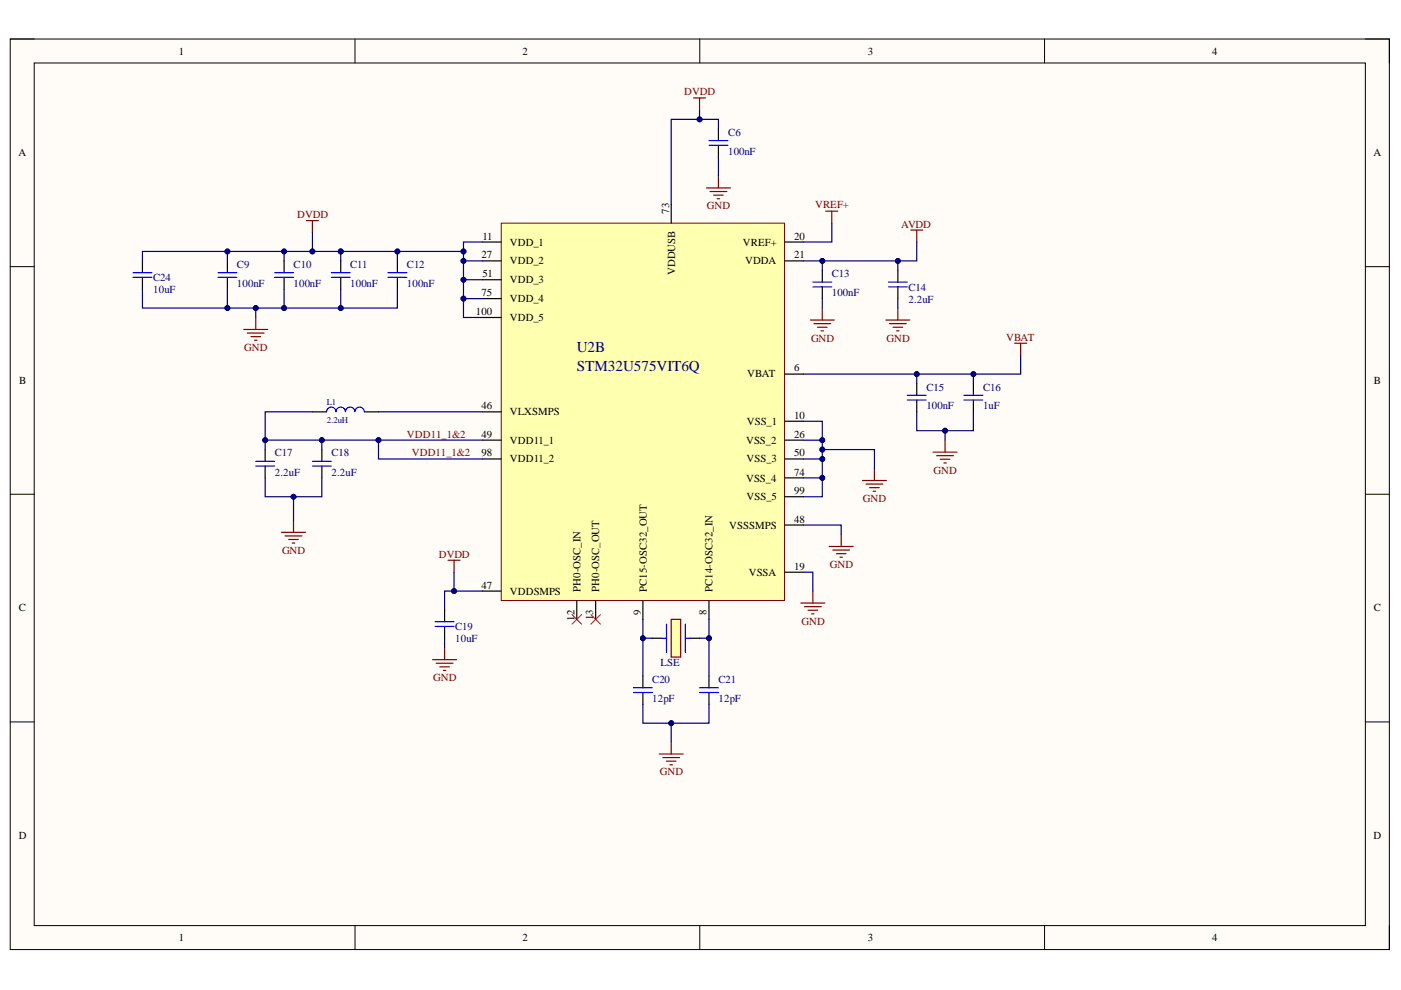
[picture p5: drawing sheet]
<svg xmlns="http://www.w3.org/2000/svg" width="297mm" height="210mm" viewBox="0 0 297 210" stroke-linecap="round" stroke-linejoin="round" font-family="sans-serif">
<path d="M2.2 8.3h292.4v193h-292.4z" fill-rule="evenodd" fill="#fffcf8"/>
<path d="M2.2 8.3h292.4v193h-292.4z" fill="none" stroke="#000" stroke-width=".21"/>
<path d="M7.3 13.4h282.2v182.8h-282.2z" fill-rule="evenodd" fill="#fffcf8"/>
<g fill="none" stroke="#000" stroke-width=".21">
<path d="M2.2 8.3h5.1M7.3 13.4h282.2v182.8h-282.2zM75.3 8.3v5M148.4 8.3v5M221.5 8.3v5.1M289.5 8.3h5.1v5.1M2.2 56.5h5.1M289.5 56.5h5.1M2.2 104.8h5.1M289.5 104.8h5.1M2.2 153.1h5.1M289.5 153.1h5.1"/>
<path d="M75.3 196.2v5.1M148.4 196.2v5.1M221.5 196.2v5.1M294.6 196.2v5.1"/>
</g>
<g fill="none" stroke="#800000" stroke-width=".25">
<path d="M149.8 39.8h5.1M152.3 37.3v2.5M150.5 40.6h3.6M151.3 41.4h2M152.1 42.1h.5M193.1 48.8h2.5M194.4 48.8v2.5M51.7 69.9h5.1M52.4 70.6h3.6M53.2 71.4h2M54 72.1h.5M54.2 67.3v2.6"/>
<path d="M171.8 67.9h5.1M172.6 68.6h3.5M173.3 69.4h2.1M174.1 70.1h.5M174.3 65.3v2.6M185.4 99.3v2.6M197.8 95.9h5.1M198.6 96.6h3.5M199.4 97.4h2M200.1 98.2h.5M200.4 93.3v2.6M59.7 112.9h5.1"/>
<path d="M60.5 113.6h3.5M61.2 114.4h2M62 115.1h.5M62.2 110.3v2.6M175.8 115.9h5.1M176.6 116.6h3.5M177.3 117.4h2.1M178.1 118.1h.5M178.3 113.3v2.6M182.9 101.9h5M183.6 102.6h3.6M184.4 103.4h2"/>
<path d="M185.1 104.2h.5M91.7 139.9h5.1M94.3 137.3v2.6M169.8 127.9h5.1M170.6 128.6h3.5M171.3 129.4h2.1M172.1 130.1h.5M172.3 125.3v2.6M92.5 140.6h3.5M93.2 141.4h2.1M94 142.2h.5"/>
</g>
<path d="M138.3 135.3h2M146.3 135.3h2" fill="none" stroke="#000" stroke-width=".25"/>
<path d="M140.3 135.3h1M145.3 135.3h1" fill="none" stroke="#00f" stroke-width=".25"/>
<path d="M142.3 131.3h2v8h-2z" fill-rule="evenodd" fill="#ffffb0"/>
<path d="M175.1 44.8h2.5M176.4 44.8v2.5M215.1 72.8h2.6M216.4 72.8v2.5M95 118.8h2.5M96.3 118.8v2.5M142.3 131.3h2v8h-2zM139.8 159.9h5.1M142.3 157.3v2.6M140.5 160.6h3.6M141.3 161.4h2M142.1 162.2h.5" fill="none" stroke="#800000" stroke-width=".25"/>
<path d="M141.3 132.3v6M145.3 132.3v6" fill="none" stroke="#00f" stroke-width=".25"/>
<path d="M106.3 47.3h60v80h-60z" fill-rule="evenodd" fill="#ffffb0"/>
<path d="M106.3 47.3h60v80h-60z" fill="none" stroke="#800000" stroke-width=".21"/>
<g fill="none" stroke="#000" stroke-width=".25">
<path d="M152.3 27.3v2.5M152.3 30.8v2.5M30.2 55.3v2.5M30.2 58.8v2.5M48.2 55.3v2.5M48.2 58.8v2.5M60.2 55.3v2.5M60.2 58.8v2.5M72.2 55.3v2.5M72.2 58.8v2.5M84.3 55.3v2.5M84.3 58.8v2.5"/>
<path d="M102.3 51.3h4M102.3 55.3h4M102.3 59.3h4M142.3 43.3v4M166.3 51.3h4M166.3 55.3h4M174.3 57.3v2.5M190.4 57.3v2.5M102.3 67.3h4M102.3 63.3h4M166.3 79.3h4M174.3 60.8v2.5"/>
<path d="M190.4 60.8v2.5M56.2 95.3v2.5M56.2 98.8v2.5M68.2 95.3v2.5M68.2 98.8v2.5M102.3 87.3h4M102.3 97.3h4M102.3 93.3h4M166.3 97.3h4M166.3 93.3h4M166.3 89.3h4M194.4 81.3v2.5"/>
<path d="M194.4 84.8v2.5M206.4 81.3v2.5M206.4 84.8v2.5M166.3 111.3h4M166.3 105.3h4M166.3 101.3h4M94.3 129.3v2.5M94.3 132.8v2.5M102.3 125.3h4M122.3 127.3v4M126.3 127.3v4M136.3 127.3v4"/>
<path d="M150.3 127.3v4M166.3 121.3h4M136.3 143.3v2.5M136.3 146.8v2.5M150.3 143.3v2.5M150.3 146.8v2.5"/>
</g>
<path d="M147 20.8h2.6M148.3 20.8v2.5M65 46.8h2.5M66.2 46.8v2.5M187.8 67.9h5.1M188.6 68.6h3.5M189.3 69.4h2.1M190.1 70.1h.5M190.4 65.3v2.6" fill="none" stroke="#800000" stroke-width=".25"/>
<path d="M121.3 130.3l2 2M123.3 130.3l-2 2M125.3 130.3l2 2M127.3 130.3l-2 2" fill="none" stroke="#f00" stroke-width=".21"/>
<g fill="none" stroke="#00f" stroke-width=".25">
<path d="M150.3 30.8h4M150.3 29.8h4M28.2 58.8h4M28.2 57.8h4M46.2 58.8h4M46.2 57.8h4M58.2 58.8h4M58.2 57.8h4M70.2 58.8h4M70.2 57.8h4M82.2 58.8h4.1M82.2 57.8h4.1"/>
<path d="M172.3 59.8h4.1M188.4 59.8h4M172.3 60.8h4.1M188.4 60.8h4M54.2 98.8h4M54.2 97.8h4M66.2 98.8h4M66.2 97.8h4M192.4 84.8h4M192.4 83.8h4M204.4 84.8h4M204.4 83.8h4"/>
<path d="M92.3 132.8h4M92.3 131.8h4M134.3 146.8h4M134.3 145.8h4M148.3 146.8h4M148.3 145.8h4"/>
</g>
<path d="M200.4 91.3v2" fill="none" stroke="#000080" stroke-width=".25"/>
<circle cx="200.4" cy="91.3" r=".51" fill="#000080"/>
<circle cx="200.4" cy="91.3" r=".51" fill="none" stroke="#000080" stroke-width=".21"/>
<path d="M30.2 61.3v4h18" fill="none" stroke="#000080" stroke-width=".25"/>
<circle cx="48.2" cy="65.3" r=".51" fill="#000080"/>
<circle cx="48.2" cy="65.3" r=".51" fill="none" stroke="#000080" stroke-width=".21"/>
<path d="M48.2 53.3h-18v2" fill="none" stroke="#000080" stroke-width=".25"/>
<circle cx="48.2" cy="53.3" r=".51" fill="#000080"/>
<circle cx="48.2" cy="53.3" r=".51" fill="none" stroke="#000080" stroke-width=".21"/>
<path d="M48.2 61.3v4h36.1v-4" fill="none" stroke="#000080" stroke-width=".25"/>
<circle cx="48.2" cy="65.3" r=".51" fill="#000080"/>
<circle cx="48.2" cy="65.3" r=".51" fill="none" stroke="#000080" stroke-width=".21"/>
<circle cx="54.2" cy="65.3" r=".51" fill="#000080"/>
<circle cx="54.2" cy="65.3" r=".51" fill="none" stroke="#000080" stroke-width=".21"/>
<circle cx="60.2" cy="65.3" r=".51" fill="#000080"/>
<circle cx="60.2" cy="65.3" r=".51" fill="none" stroke="#000080" stroke-width=".21"/>
<circle cx="72.2" cy="65.3" r=".51" fill="#000080"/>
<circle cx="72.2" cy="65.3" r=".51" fill="none" stroke="#000080" stroke-width=".21"/>
<path d="M72.2 53.3h-24v2" fill="none" stroke="#000080" stroke-width=".25"/>
<circle cx="48.2" cy="53.3" r=".51" fill="#000080"/>
<circle cx="48.2" cy="53.3" r=".51" fill="none" stroke="#000080" stroke-width=".21"/>
<circle cx="60.2" cy="53.3" r=".51" fill="#000080"/>
<circle cx="60.2" cy="53.3" r=".51" fill="none" stroke="#000080" stroke-width=".21"/>
<circle cx="66.2" cy="53.3" r=".51" fill="#000080"/>
<circle cx="66.2" cy="53.3" r=".51" fill="none" stroke="#000080" stroke-width=".21"/>
<circle cx="72.2" cy="53.3" r=".51" fill="#000080"/>
<circle cx="72.2" cy="53.3" r=".51" fill="none" stroke="#000080" stroke-width=".21"/>
<path d="M56.2 101.3v4h12v-4" fill="none" stroke="#000080" stroke-width=".25"/>
<circle cx="62.2" cy="105.3" r=".51" fill="#000080"/>
<circle cx="62.2" cy="105.3" r=".51" fill="none" stroke="#000080" stroke-width=".21"/>
<path d="M102.3 93.3h-46.1v2" fill="none" stroke="#000080" stroke-width=".25"/>
<circle cx="56.2" cy="93.3" r=".51" fill="#000080"/>
<circle cx="56.2" cy="93.3" r=".51" fill="none" stroke="#000080" stroke-width=".21"/>
<circle cx="68.2" cy="93.3" r=".51" fill="#000080"/>
<circle cx="68.2" cy="93.3" r=".51" fill="none" stroke="#000080" stroke-width=".21"/>
<circle cx="80.2" cy="93.3" r=".51" fill="#000080"/>
<circle cx="80.2" cy="93.3" r=".51" fill="none" stroke="#000080" stroke-width=".21"/>
<path d="M66.2 87.3h-10v6" fill="none" stroke="#000080" stroke-width=".25"/>
<circle cx="56.2" cy="93.3" r=".51" fill="#000080"/>
<circle cx="56.2" cy="93.3" r=".51" fill="none" stroke="#000080" stroke-width=".21"/>
<path d="M72.2 53.3h26.1" fill="none" stroke="#000080" stroke-width=".25"/>
<circle cx="72.2" cy="53.3" r=".51" fill="#000080"/>
<circle cx="72.2" cy="53.3" r=".51" fill="none" stroke="#000080" stroke-width=".21"/>
<circle cx="84.3" cy="53.3" r=".51" fill="#000080"/>
<circle cx="84.3" cy="53.3" r=".51" fill="none" stroke="#000080" stroke-width=".21"/>
<circle cx="98.3" cy="53.3" r=".51" fill="#000080"/>
<circle cx="98.3" cy="53.3" r=".51" fill="none" stroke="#000080" stroke-width=".21"/>
<path d="M80.2 93.3v4h22.1" fill="none" stroke="#000080" stroke-width=".25"/>
<circle cx="80.2" cy="93.3" r=".51" fill="#000080"/>
<circle cx="80.2" cy="93.3" r=".51" fill="none" stroke="#000080" stroke-width=".21"/>
<path d="M80.2 87.3h22.1M102.3 125.3h-8v4" fill="none" stroke="#000080" stroke-width=".25"/>
<circle cx="96.3" cy="125.3" r=".51" fill="#000080"/>
<circle cx="96.3" cy="125.3" r=".51" fill="none" stroke="#000080" stroke-width=".21"/>
<path d="M102.3 51.3h-4v16h4" fill="none" stroke="#000080" stroke-width=".25"/>
<circle cx="98.3" cy="63.3" r=".51" fill="#000080"/>
<circle cx="98.3" cy="63.3" r=".51" fill="none" stroke="#000080" stroke-width=".21"/>
<circle cx="98.3" cy="59.3" r=".51" fill="#000080"/>
<circle cx="98.3" cy="59.3" r=".51" fill="none" stroke="#000080" stroke-width=".21"/>
<circle cx="98.3" cy="55.3" r=".51" fill="#000080"/>
<circle cx="98.3" cy="55.3" r=".51" fill="none" stroke="#000080" stroke-width=".21"/>
<circle cx="98.3" cy="53.3" r=".51" fill="#000080"/>
<circle cx="98.3" cy="53.3" r=".51" fill="none" stroke="#000080" stroke-width=".21"/>
<path d="M98.3 63.3h4" fill="none" stroke="#000080" stroke-width=".25"/>
<circle cx="98.3" cy="63.3" r=".51" fill="#000080"/>
<circle cx="98.3" cy="63.3" r=".51" fill="none" stroke="#000080" stroke-width=".21"/>
<path d="M98.3 59.3h4" fill="none" stroke="#000080" stroke-width=".25"/>
<circle cx="98.3" cy="59.3" r=".51" fill="#000080"/>
<circle cx="98.3" cy="59.3" r=".51" fill="none" stroke="#000080" stroke-width=".21"/>
<path d="M98.3 55.3h4" fill="none" stroke="#000080" stroke-width=".25"/>
<circle cx="98.3" cy="55.3" r=".51" fill="#000080"/>
<circle cx="98.3" cy="55.3" r=".51" fill="none" stroke="#000080" stroke-width=".21"/>
<path d="M136.3 149.3v4h14v-4" fill="none" stroke="#000080" stroke-width=".25"/>
<circle cx="142.3" cy="153.3" r=".51" fill="#000080"/>
<circle cx="142.3" cy="153.3" r=".51" fill="none" stroke="#000080" stroke-width=".21"/>
<path d="M136.3 131.3v4h2" fill="none" stroke="#000080" stroke-width=".25"/>
<circle cx="136.3" cy="135.3" r=".51" fill="#000080"/>
<circle cx="136.3" cy="135.3" r=".51" fill="none" stroke="#000080" stroke-width=".21"/>
<path d="M152.3 27.3v-2h-10v18" fill="none" stroke="#000080" stroke-width=".25"/>
<circle cx="148.3" cy="25.3" r=".51" fill="#000080"/>
<circle cx="148.3" cy="25.3" r=".51" fill="none" stroke="#000080" stroke-width=".21"/>
<path d="M150.3 131.3v4h-2" fill="none" stroke="#000080" stroke-width=".25"/>
<circle cx="150.3" cy="135.3" r=".51" fill="#000080"/>
<circle cx="150.3" cy="135.3" r=".51" fill="none" stroke="#000080" stroke-width=".21"/>
<path d="M170.3 111.3h8v2M174.3 101.3v4h-4M170.3 121.3h2v4" fill="none" stroke="#000080" stroke-width=".25"/>
<circle cx="174.3" cy="101.3" r=".51" fill="#000080"/>
<circle cx="174.3" cy="101.3" r=".51" fill="none" stroke="#000080" stroke-width=".21"/>
<path d="M174.3 97.3v4h-4" fill="none" stroke="#000080" stroke-width=".25"/>
<circle cx="174.3" cy="97.3" r=".51" fill="#000080"/>
<circle cx="174.3" cy="97.3" r=".51" fill="none" stroke="#000080" stroke-width=".21"/>
<circle cx="174.3" cy="101.3" r=".51" fill="#000080"/>
<circle cx="174.3" cy="101.3" r=".51" fill="none" stroke="#000080" stroke-width=".21"/>
<path d="M174.3 93.3v4h-4" fill="none" stroke="#000080" stroke-width=".25"/>
<circle cx="174.3" cy="93.3" r=".51" fill="#000080"/>
<circle cx="174.3" cy="93.3" r=".51" fill="none" stroke="#000080" stroke-width=".21"/>
<circle cx="174.3" cy="95.3" r=".51" fill="#000080"/>
<circle cx="174.3" cy="95.3" r=".51" fill="none" stroke="#000080" stroke-width=".21"/>
<circle cx="174.3" cy="97.3" r=".51" fill="#000080"/>
<circle cx="174.3" cy="97.3" r=".51" fill="none" stroke="#000080" stroke-width=".21"/>
<path d="M170.3 89.3h4v4h-4" fill="none" stroke="#000080" stroke-width=".25"/>
<circle cx="174.3" cy="93.3" r=".51" fill="#000080"/>
<circle cx="174.3" cy="93.3" r=".51" fill="none" stroke="#000080" stroke-width=".21"/>
<path d="M216.4 75.3v4h-46.1" fill="none" stroke="#000080" stroke-width=".25"/>
<circle cx="194.4" cy="79.3" r=".51" fill="#000080"/>
<circle cx="194.4" cy="79.3" r=".51" fill="none" stroke="#000080" stroke-width=".21"/>
<circle cx="206.4" cy="79.3" r=".51" fill="#000080"/>
<circle cx="206.4" cy="79.3" r=".51" fill="none" stroke="#000080" stroke-width=".21"/>
<path d="M170.3 55.3h4v2" fill="none" stroke="#000080" stroke-width=".25"/>
<circle cx="174.3" cy="55.3" r=".51" fill="#000080"/>
<circle cx="174.3" cy="55.3" r=".51" fill="none" stroke="#000080" stroke-width=".21"/>
<path d="M176.4 47.3v4h-6.1M174.3 95.3h11.1v4" fill="none" stroke="#000080" stroke-width=".25"/>
<circle cx="174.3" cy="95.3" r=".51" fill="#000080"/>
<circle cx="174.3" cy="95.3" r=".51" fill="none" stroke="#000080" stroke-width=".21"/>
<path d="M194.4 51.3v4h-20.1" fill="none" stroke="#000080" stroke-width=".25"/>
<circle cx="174.3" cy="55.3" r=".51" fill="#000080"/>
<circle cx="174.3" cy="55.3" r=".51" fill="none" stroke="#000080" stroke-width=".21"/>
<circle cx="190.4" cy="55.3" r=".51" fill="#000080"/>
<circle cx="190.4" cy="55.3" r=".51" fill="none" stroke="#000080" stroke-width=".21"/>
<path d="M194.4 87.3v4h12v-4" fill="none" stroke="#000080" stroke-width=".25"/>
<circle cx="200.4" cy="91.3" r=".51" fill="#000080"/>
<circle cx="200.4" cy="91.3" r=".51" fill="none" stroke="#000080" stroke-width=".21"/>
<path d="M54.2 65.3v2" fill="none" stroke="#000080" stroke-width=".25"/>
<circle cx="54.2" cy="65.3" r=".51" fill="#000080"/>
<circle cx="54.2" cy="65.3" r=".51" fill="none" stroke="#000080" stroke-width=".21"/>
<path d="M60.2 61.3v4" fill="none" stroke="#000080" stroke-width=".25"/>
<circle cx="60.2" cy="65.3" r=".51" fill="#000080"/>
<circle cx="60.2" cy="65.3" r=".51" fill="none" stroke="#000080" stroke-width=".21"/>
<path d="M60.2 53.3v2" fill="none" stroke="#000080" stroke-width=".25"/>
<circle cx="60.2" cy="53.3" r=".51" fill="#000080"/>
<circle cx="60.2" cy="53.3" r=".51" fill="none" stroke="#000080" stroke-width=".21"/>
<path d="M62.2 105.3v5" fill="none" stroke="#000080" stroke-width=".25"/>
<circle cx="62.2" cy="105.3" r=".51" fill="#000080"/>
<circle cx="62.2" cy="105.3" r=".51" fill="none" stroke="#000080" stroke-width=".21"/>
<path d="M66.2 49.3v4" fill="none" stroke="#000080" stroke-width=".25"/>
<circle cx="66.2" cy="53.3" r=".51" fill="#000080"/>
<circle cx="66.2" cy="53.3" r=".51" fill="none" stroke="#000080" stroke-width=".21"/>
<path d="M68.2 93.3v2" fill="none" stroke="#000080" stroke-width=".25"/>
<circle cx="68.2" cy="93.3" r=".51" fill="#000080"/>
<circle cx="68.2" cy="93.3" r=".51" fill="none" stroke="#000080" stroke-width=".21"/>
<path d="M72.2 61.3v4" fill="none" stroke="#000080" stroke-width=".25"/>
<circle cx="72.2" cy="65.3" r=".51" fill="#000080"/>
<circle cx="72.2" cy="65.3" r=".51" fill="none" stroke="#000080" stroke-width=".21"/>
<path d="M72.2 53.3v2" fill="none" stroke="#000080" stroke-width=".25"/>
<circle cx="72.2" cy="53.3" r=".51" fill="#000080"/>
<circle cx="72.2" cy="53.3" r=".51" fill="none" stroke="#000080" stroke-width=".21"/>
<path d="M84.3 53.3v2" fill="none" stroke="#000080" stroke-width=".25"/>
<circle cx="84.3" cy="53.3" r=".51" fill="#000080"/>
<circle cx="84.3" cy="53.3" r=".51" fill="none" stroke="#000080" stroke-width=".21"/>
<path d="M94.3 135.3v2M96.3 121.3v4" fill="none" stroke="#000080" stroke-width=".25"/>
<circle cx="96.3" cy="125.3" r=".51" fill="#000080"/>
<circle cx="96.3" cy="125.3" r=".51" fill="none" stroke="#000080" stroke-width=".21"/>
<path d="M136.3 135.3v8" fill="none" stroke="#000080" stroke-width=".25"/>
<circle cx="136.3" cy="135.3" r=".51" fill="#000080"/>
<circle cx="136.3" cy="135.3" r=".51" fill="none" stroke="#000080" stroke-width=".21"/>
<path d="M142.3 153.3v4" fill="none" stroke="#000080" stroke-width=".25"/>
<circle cx="142.3" cy="153.3" r=".51" fill="#000080"/>
<circle cx="142.3" cy="153.3" r=".51" fill="none" stroke="#000080" stroke-width=".21"/>
<path d="M148.3 23.3v2" fill="none" stroke="#000080" stroke-width=".25"/>
<circle cx="148.3" cy="25.3" r=".51" fill="#000080"/>
<circle cx="148.3" cy="25.3" r=".51" fill="none" stroke="#000080" stroke-width=".21"/>
<path d="M150.3 135.3v8" fill="none" stroke="#000080" stroke-width=".25"/>
<circle cx="150.3" cy="135.3" r=".51" fill="#000080"/>
<circle cx="150.3" cy="135.3" r=".51" fill="none" stroke="#000080" stroke-width=".21"/>
<path d="M152.3 33.3v4M190.4 55.3v2M174.3 63.3v2M190.4 63.3v2" fill="none" stroke="#000080" stroke-width=".25"/>
<circle cx="190.4" cy="55.3" r=".51" fill="#000080"/>
<circle cx="190.4" cy="55.3" r=".51" fill="none" stroke="#000080" stroke-width=".21"/>
<path d="M194.4 79.3v2" fill="none" stroke="#000080" stroke-width=".25"/>
<circle cx="194.4" cy="79.3" r=".51" fill="#000080"/>
<circle cx="194.4" cy="79.3" r=".51" fill="none" stroke="#000080" stroke-width=".21"/>
<path d="M206.4 79.3v2" fill="none" stroke="#000080" stroke-width=".25"/>
<circle cx="206.4" cy="79.3" r=".51" fill="#000080"/>
<circle cx="206.4" cy="79.3" r=".51" fill="none" stroke="#000080" stroke-width=".21"/>
<path d="M69.2 87.3a1 1 0 0 1 1-1 1 1 0 0 1 1 1 1 1 0 0 1 1-1 1 1 0 0 1 1 1 1 1 0 0 1 1-1 1 1 0 0 1 1 1 1 1 0 0 1 1-1 1 1 0 0 1 1 1" fill="none" stroke="#00f" stroke-width=".25"/>
<path d="M66.2 87.3h3M77.2 87.3h3" fill="none" stroke="#000" stroke-width=".25"/>
<g font-size="3.2" fill="#000080">
<text x="122.3" y="74.6">U2B</text>
<text x="122.3" y="78.6">STM32U575VIT6Q</text>
</g>
<g font-size="2.3">
<text x="37.9" y="11.6">1</text>
<text x="110.8" y="11.6">2</text>
<text x="184" y="11.6">3</text>
<text x="257" y="11.6">4</text>
<text x="3.9" y="33.1">A</text>
<text x="291.2" y="33.1">A</text>
<text x="141.9" y="45.3" transform="rotate(-90 141.9 45.3)">73</text>
<text x="102.3" y="50.8">11</text>
<text x="108.1" y="52.1">VDD_1</text>
<text x="157.5" y="52.1">VREF+</text>
<text x="168.4" y="50.8">20</text>
<text x="102.1" y="54.8">27</text>
<text x="102.3" y="58.8">51</text>
<text x="108.1" y="56">VDD_2</text>
<text x="143.1" y="58.4" transform="rotate(-90 143.1 58.4)">VDDUSB</text>
<text x="158" y="56">VDDA</text>
<text x="168.4" y="54.8">21</text>
<text x="102.1" y="62.8">75</text>
<text x="108.1" y="64.1">VDD_4</text>
<text x="108.1" y="60.1">VDD_3</text>
<text x="100.9" y="66.8">100</text>
<text x="108.1" y="68">VDD_5</text>
<text x="4.1" y="81.4">B</text>
<text x="158.4" y="80">VBAT</text>
<text x="168.4" y="78.8">6</text>
<text x="291.3" y="81.4">B</text>
<text x="102.1" y="86.8">46</text>
<text x="108.1" y="88.1">VLXSMPS</text>
<text x="168.4" y="88.8">10</text>
<text x="102.1" y="92.8">49</text>
<text x="108.1" y="94.1">VDD11_1</text>
<text x="158.2" y="94.1">VSS_2</text>
<text x="158.3" y="90.1">VSS_1</text>
<text x="168.4" y="92.8">26</text>
<text x="102.1" y="96.8">98</text>
<text x="108.1" y="98">VDD11_2</text>
<text x="158.3" y="98">VSS_3</text>
<text x="168.4" y="100.8">74</text>
<text x="168.4" y="96.8">50</text>
<text x="158.2" y="102.1">VSS_4</text>
<text x="158.3" y="106.1">VSS_5</text>
<text x="168.4" y="104.8">99</text>
<text x="154.6" y="112.1">VSSSMPS</text>
<text x="168.4" y="110.8">48</text>
<text x="102.1" y="124.8">47</text>
<text x="123.1" y="125.5" transform="rotate(-90 123.1 125.5)">PH0-OSC_IN</text>
<text x="127" y="125.5" transform="rotate(-90 127 125.5)">PH0-OSC_OUT</text>
<text x="137.1" y="125.5" transform="rotate(-90 137.1 125.5)">PC15-OSC32_OUT</text>
<text x="151.1" y="125.5" transform="rotate(-90 151.1 125.5)">PC14-OSC32_IN</text>
<text x="158.8" y="122">VSSA</text>
<text x="168.4" y="120.8">19</text>
<text x="4" y="129.6">C</text>
<text x="108.1" y="126.1">VDDSMPS</text>
<text x="121.8" y="131.6" transform="rotate(-90 121.8 131.6)">12</text>
<text x="125.8" y="131.4" transform="rotate(-90 125.8 131.4)">13</text>
<text x="135.8" y="130.4" transform="rotate(-90 135.8 130.4)">9</text>
<text x="149.8" y="130.4" transform="rotate(-90 149.8 130.4)">8</text>
<text x="291.3" y="129.6">C</text>
<text x="4" y="177.9">D</text>
<text x="291.2" y="177.9">D</text>
<text x="37.9" y="199.5">1</text>
<text x="110.8" y="199.5">2</text>
<text x="184" y="199.5">3</text>
<text x="257" y="199.5">4</text>
</g>
<g font-size="2.3" fill="#800000">
<text x="145.1" y="20.2">DVDD</text>
<text x="63" y="46.2">DVDD</text>
<text x="149.9" y="44.4">GND</text>
<text x="172.8" y="44.2">VREF+</text>
<text x="191.1" y="48.3">AVDD</text>
<text x="51.8" y="74.4">GND</text>
<text x="172" y="72.4">GND</text>
<text x="187.9" y="72.4">GND</text>
<text x="213.3" y="72.3">VBAT</text>
<text x="86.3" y="92.8">VDD11_1&amp;2</text>
<text x="87.3" y="96.8">VDD11_1&amp;2</text>
<text x="197.9" y="100.4">GND</text>
<text x="183" y="106.4">GND</text>
<text x="59.8" y="117.4">GND</text>
<text x="93" y="118.2">DVDD</text>
<text x="175.9" y="120.4">GND</text>
<text x="169.9" y="132.4">GND</text>
<text x="91.9" y="144.4">GND</text>
<text x="139.9" y="164.4">GND</text>
</g>
<g font-size="2.3" fill="#000080">
<text x="154.4" y="28.8">C6</text>
<text x="154.4" y="32.8">100nF</text>
<text x="32.5" y="59.6">C24</text>
<text x="50.2" y="56.8">C9</text>
<text x="62.3" y="56.8">C10</text>
<text x="74.3" y="56.8">C11</text>
<text x="86.3" y="56.8">C12</text>
<text x="176.4" y="58.8">C13</text>
<text x="32.5" y="62.1">10uF</text>
<text x="50.2" y="60.8">100nF</text>
<text x="62.3" y="60.8">100nF</text>
<text x="74.3" y="60.8">100nF</text>
<text x="86.3" y="60.8">100nF</text>
<text x="176.4" y="62.8">100nF</text>
<text x="192.6" y="61.6">C14</text>
<text x="192.6" y="64.1">2.2uF</text>
<text x="196.4" y="82.8">C15</text>
<text x="208.4" y="82.8">C16</text>
<text x="196.4" y="86.8">100nF</text>
<text x="208.4" y="86.8">1uF</text>
<text x="58.3" y="96.8">C17</text>
<text x="58.3" y="100.8">2.2uF</text>
<text x="70.3" y="96.8">C18</text>
<text x="70.3" y="100.8">2.2uF</text>
<text x="96.5" y="133.6">C19</text>
<text x="96.5" y="136.1">10uF</text>
<text x="140.1" y="141.3">LSE</text>
<text x="138.3" y="144.8">C20</text>
<text x="138.3" y="148.8">12pF</text>
<text x="152.3" y="144.8">C21</text>
<text x="152.3" y="148.8">12pF</text>
</g>
<g font-size="1.9" fill="#000080">
<text x="69.3" y="85.9">L1</text>
<text x="69.3" y="89.7">2.2uH</text>
</g>
</svg>
